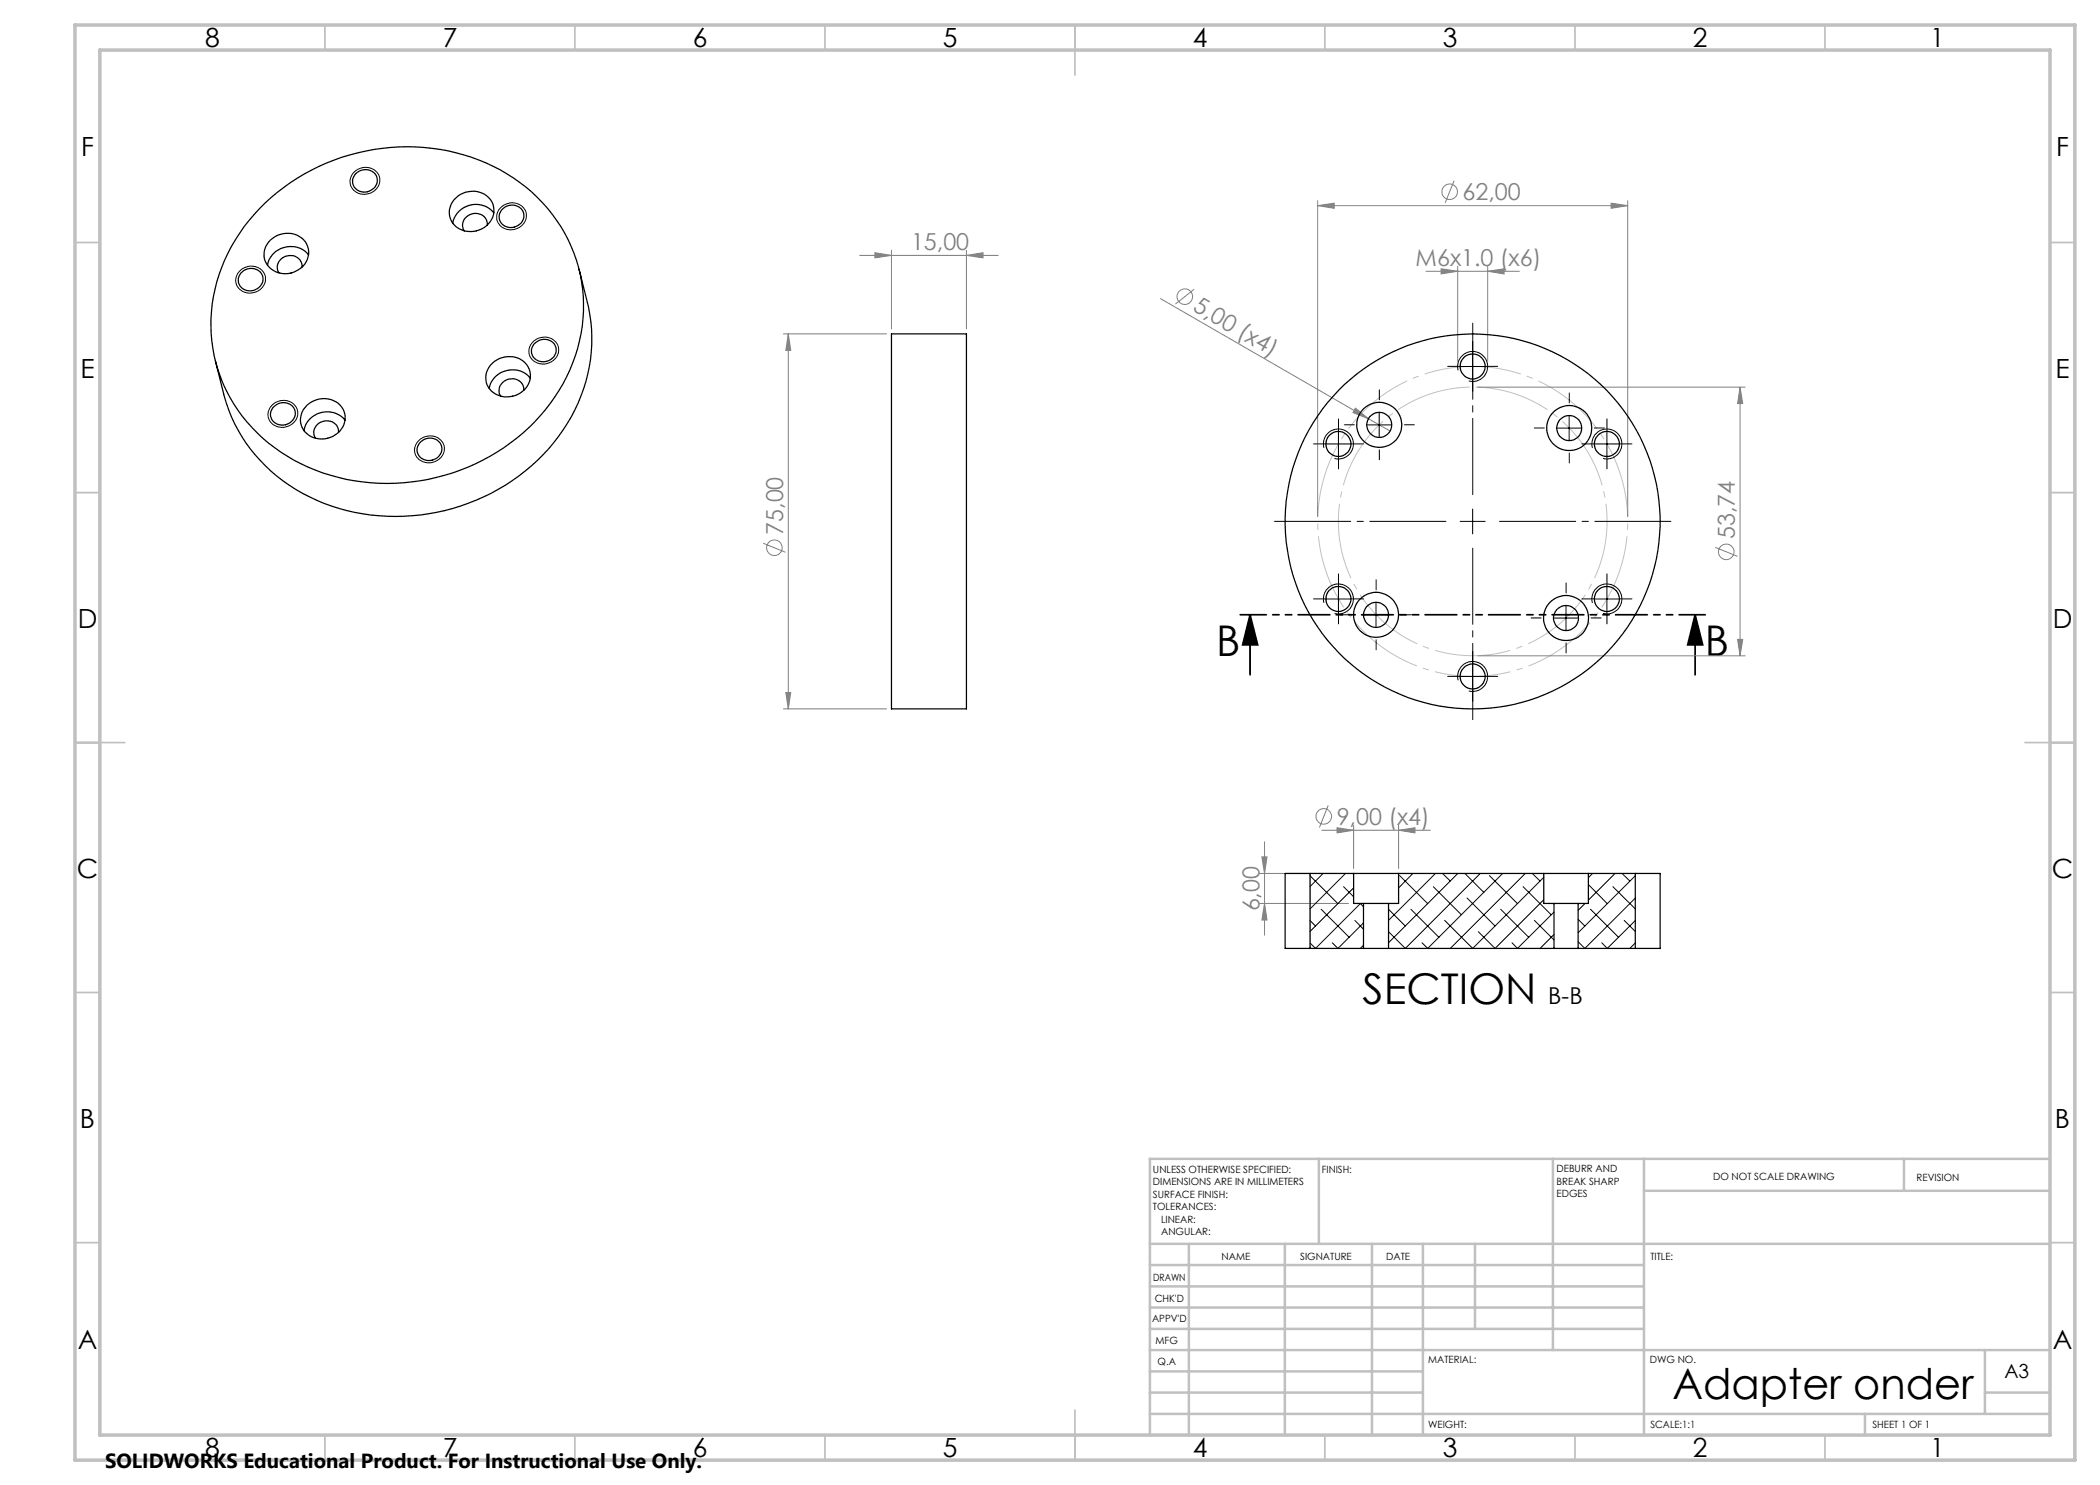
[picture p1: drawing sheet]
<svg xmlns="http://www.w3.org/2000/svg" width="420mm" height="297mm" viewBox="0 0 420 297" stroke-linecap="round" stroke-linejoin="round" font-family="sans-serif">
<g fill="none" stroke="#808080" stroke-width=".2">
<path d="M290.8 36.1l-1.8 4.5M171.9 51.1h27.7M175 50.5l3.3 .6-3.3 .5zM178.3 50.1v15.7M193.3 51.1l3.3-.6v1.1zM193.3 50.1v15.7M232.1 59.7l41.6 24M238.8 57.9l-3.7 2.9M263.5 41.1l3.3-.5v1.1zM263.5 40.1v63.2M263.5 41.1h62M285.2 54.3h18.7"/>
<path d="M288.2 53.8l3.3 .5-3.3 .5zM291.5 53.3v19M297.5 54.3l3.3-.5v1zM297.5 53.3v19M322.2 40.6l3.3 .5-3.3 .6zM325.5 40.1v63.2M156.7 66.8h20.6M157.7 66.8l.5 3.3h-1zM157.7 66.8v75M295.5 77.4h53.5M348 77.4l.5 3.3h-1zM348 77.4v53.8"/>
<path d="M271.1 81.6l2.6 2.1-3.1-1.2zM273.7 83.7l4.3 2.5M152.6 108.7l4.5 1.8M343 109.5l4.5 1.8M157.2 138.5h1l-.5 3.3zM295.5 131.2h53.5M347.5 127.9h1l-.5 3.3zM156.7 141.8h20.6M251.9 174.7h17.8M252.4 171.4h1l-.5 3.3zM252.9 168.3v18.7M264.4 166h21.7"/>
<path d="M265.6 161.1l-1.7 4.4M267.4 165.6l3.3 .4-3.3 .6zM270.7 165.1v8.6M279.7 166l3.3-.4v1zM279.7 165.1v8.6M251.9 180.7h17.8M252.9 180.7l.5 3.3h-1z"/>
<circle cx="289.9" cy="38.4" r="1.56"/>
<circle cx="237" cy="59.3" r="1.56"/>
<circle cx="154.9" cy="109.5" r="1.56"/>
<circle cx="345.3" cy="110.4" r="1.54"/>
<circle cx="264.8" cy="163.3" r="1.55"/>
</g>
<path d="M250 123l1.5 6h-3zM250 123v12M339 123l1.5 6h-3zM339 123v12" fill="none" stroke="#000" stroke-width=".35"/>
<path d="M294.5 77.4a26.9 26.9 0 0 0-23.5 39.9 26.9 26.9 0 0 0 46.3 1.3 26.9 26.9 0 0 0-21.3-41.2h-1.5" fill="none" stroke="#c0c0c0" stroke-width=".2" stroke-dasharray="15.2 1.3 1.3 1.3" stroke-dashoffset="-.6" stroke-linecap="butt"/>
<path d="M294.5 73.3a31 31 0 0 0-27.1 46 31 31 0 0 0 53.4 1.4 31 31 0 0 0-24.6-47.4h-1.7" fill="none" stroke="#c0c0c0" stroke-width=".2" stroke-dasharray="15.2 1.3 1.3 1.3" stroke-dashoffset="5.5" stroke-linecap="butt"/>
<g fill="none" stroke="#000" stroke-width=".2">
<path d="M70.7 34.5a3 3 0 0 1 5.3 1.2 3 3 0 0 1-2.5 3.1 3 3 0 0 1-3.4-1.9 2.64 2.64 0 0 1 .6-2.4zM47.8 54.3a2.96 2.96 0 0 1 3.1-1 2.96 2.96 0 0 1 2.2 2.4 3 3 0 0 1-2.6 2.9 3 3 0 0 1-3.3-2 2.54 2.54 0 0 1 .6-2.3zM100.2 41.5a2.9 2.9 0 0 1 3.2-.8 2.9 2.9 0 0 1 1.9 2.7 3.1 3.1 0 0 1-2.7 2.5 3.1 3.1 0 0 1-3.2-1.7v-.2a2.68 2.68 0 0 1 .8-2.5zM106.6 68.3a2.95 2.95 0 0 1 3.1-.8 2.95 2.95 0 0 1 2 2.3 3 3 0 0 1-2.5 3 3 3 0 0 1-3.4-2 2.68 2.68 0 0 1 .8-2.5zM291.6 74.1a2.99 2.99 0 0 1 2.7-3.8 2.99 2.99 0 0 1 3.2 3.3 2.99 2.99 0 0 1-3.7 2.6M292 73.3h5M294.5 70.8v5M54.3 81.2a2.96 2.96 0 0 1 3.1-1.1 2.96 2.96 0 0 1 2.1 2.4 3 3 0 0 1-2.5 2.9 3 3 0 0 1-3.3-1.9 2.58 2.58 0 0 1 .6-2.3zM83.6 88.3a2.96 2.96 0 0 1 3.1-1.1 2.96 2.96 0 0 1 2.2 2.4 3 3 0 0 1-2.6 2.9 3 3 0 0 1-3.3-1.9 2.58 2.58 0 0 1 .6-2.3zM264.8 89.6a2.99 2.99 0 0 1 2.6-3.8 2.99 2.99 0 0 1 3.3 3.3 2.99 2.99 0 0 1-3.8 2.6M265.2 88.8h5M267.7 86.3v5"/>
<path d="M273.3 85h5M275.8 82.5v5M311.3 85.6h5M313.8 83.1v5M318.5 89.6a2.99 2.99 0 0 1 2.6-3.8 2.99 2.99 0 0 1 3.3 3.3 2.99 2.99 0 0 1-3.8 2.6M318.9 88.8h5M321.4 86.3v5M265.2 119.8h5M267.7 117.3v5M292 104.3h5M294.5 101.8v5M318.9 119.8h5"/>
<path d="M321.4 117.3v5M264.8 120.6a2.99 2.99 0 0 1 2.6-3.8 2.99 2.99 0 0 1 3.3 3.3 2.99 2.99 0 0 1-3.8 2.6M272.7 123h5M275.2 120.5v5M291.6 136.1a2.99 2.99 0 0 1 2.7-3.8 2.99 2.99 0 0 1 3.2 3.2 2.99 2.99 0 0 1-3.7 2.7M292 135.3h5M294.5 132.8v5M310.7 123.6h5M313.2 121.1v5M318.5 120.6a2.99 2.99 0 0 1 2.6-3.8 2.99 2.99 0 0 1 3.3 3.3 2.99 2.99 0 0 1-3.8 2.6"/>
</g>
<path d="M341 123h-93" fill="none" stroke="#000" stroke-width=".35" stroke-dasharray="6.3 1.3 1.3 1.3 1.3 1.3" stroke-dashoffset="1.1"/>
<g fill="none" stroke="#c0c0c0" stroke-width=".35">
<path d="M65 5v5M115 5v5M165 5v5M215 5v10M265 5v5M315 5v5M365 5v5M15 48.5h5M410 48.5h5M15 98.5h5M410 98.5h5M15 148.5h10"/>
<path d="M405 148.5h10M15 198.5h5M410 198.5h5M15 248.5h5M410 248.5h5M65 287v5M115 287v5M165 287v5M215 282v10M265 287v5M315 287v5M365 287v5"/>
</g>
<g fill="none" stroke="#c0c0c0" stroke-width=".5">
<path d="M263.8 231.8v17M310.6 231.8v38.2M328.8 231.8v55.2M328.8 238.2h81.2M380.8 231.8v6.4M410 231.8h-180v55.2M230 248.8h180M230 257.3h98.8M230 253h98.8M237.8 248.8v38.2M257 248.8v38.2M274.4 248.8v38.2"/>
<path d="M284.6 248.8v38.2M295 248.8v17M230 265.8h98.8M230 261.5h98.8M230 278.5h54.6M230 274.3h54.6M230 270h180M397 278.5h13M397 270v12.8M230 282.8h180M373 282.8v4.2"/>
</g>
<path d="M15 5h400v287h-400zM20 10h390v277h-390z" fill="none" stroke="#c0c0c0" stroke-width=".7"/>
<g fill="none" stroke="#000" stroke-width=".2" stroke-dasharray="15.2 1.3 1.3 1.3">
<path d="M275.9 80v-2M292 73.3h-2.5M294.5 70.8v-2.5M294.5 75.8v2.5M297 73.3h2.5M265.2 88.8h-2.5M267.7 86.3v-2.5M267.7 91.3v2.5M270.2 88.8h2.5M270.9 85h-2M275.9 90v2M280.9 85h2"/>
<path d="M308.9 85.6h-2M313.9 80.6v-2M313.9 90.6v2M318.9 85.6h2M318.9 88.8h-2.5M321.4 86.3v-2.5M321.4 91.3v2.5M323.9 88.8h2.5M265.2 119.8h-2.5M267.7 117.3v-2.5M270.2 119.8h2.5M275.2 118v-2"/>
<path d="M313.2 118.6v-2M318.9 119.8h-2.5M321.4 117.3v-2.5M323.9 119.8h2.5M267.7 122.3v2.5M270.2 123h-2M275.2 128v2M280.2 123h2M292 135.3h-2.5M294.5 132.8v-2.5M294.5 137.8v2.5M297 135.3h2.5"/>
<path d="M308.2 123.6h-2M313.2 128.6v2M318.2 123.6h2M321.4 122.3v2.5"/>
</g>
<path d="M294.5 99.3v-35M289.5 104.3h-35M294.5 109.3v35M299.5 104.3h35" fill="none" stroke="#000" stroke-width=".2" stroke-dasharray="15.2 1.3 1.3 1.3" stroke-dashoffset="-.4"/>
<path d="M339 123l1.5 6h-3zM250 123l1.5 6h-3z" fill="#000"/>
<g fill="#808080">
<path d="M271.1 81.6l2.6 2.1-3.1-1.2z"/>
<path d="M263.5 41.1l3.3-.5v1.1zM322.2 40.6l3.3 .5-3.3 .6z"/>
<path d="M347.5 127.9h1l-.5 3.3zM348 77.4l.5 3.3h-1z"/>
<path d="M193.3 51.1l3.3-.6v1.1zM175 50.5l3.3 .6-3.3 .5z"/>
<path d="M288.2 53.8l3.3 .5-3.3 .5zM297.5 54.3l3.3-.5v1z"/>
<path d="M279.7 166l3.3-.4v1zM267.4 165.6l3.3 .4-3.3 .6z"/>
<path d="M252.9 180.7l.5 3.3h-1zM252.4 171.4h1l-.5 3.3z"/>
<path d="M157.7 66.8l.5 3.3h-1zM157.2 138.5h1l-.5 3.3z"/>
</g>
<g fill="none" stroke="#000" stroke-width=".25">
<path d="M71.3 34.6a2.43 2.43 0 0 1 2.7-.5 2.43 2.43 0 0 1 1.5 2.3 2.56 2.56 0 0 1-2.3 2 2.56 2.56 0 0 1-2.6-1.6 2.24 2.24 0 0 1 .7-2.2zM91.2 39.6a4.6 4.6 0 0 1 7.4 1.2 4.5 4.5 0 0 1-5.6 5.4 3.8 3.8 0 0 1-3-2.7 3.8 3.8 0 0 1 1.2-3.9zM48.2 54.6a2.48 2.48 0 0 1 2.5-.9 2.48 2.48 0 0 1 1.9 2 2.53 2.53 0 0 1-2.1 2.4 2.53 2.53 0 0 1-2.8-1.6 2.13 2.13 0 0 1 .5-1.9zM53.1 40.6a41 41 0 0 1 46.9-6.6 30.9 30.9 0 0 1 16.5 31.3 36.3 36.3 0 0 1-19.9 26.7 40.2 40.2 0 0 1-40.4-1.6 30.7 30.7 0 0 1-9.9-41.1l.8-1.4a36.9 36.9 0 0 1 6-7.3zM54.1 48a4.6 4.6 0 0 1 7.4 1.3 4.3 4.3 0 0 1-3.9 5.4 3.9 3.9 0 0 1-4-1.5 3.9 3.9 0 0 1-.2-4.3zM60.4 53.4a2.42 2.42 0 0 0-1.7-2.3 2.42 2.42 0 0 0-2.7 1 2.02 2.02 0 0 0-.2 2.5M61.7 51a4.7 4.7 0 0 0-4.8-1.5 4.7 4.7 0 0 0-3.4 3.6M97.5 45a2.48 2.48 0 0 0-2.2-2.3 2.48 2.48 0 0 0-2.7 1.6 1.92 1.92 0 0 0 .3 1.9M98.8 42.6a4.7 4.7 0 0 0-4.8-1.6 4.7 4.7 0 0 0-3.4 3.6M100.3 42a2.48 2.48 0 0 1 2.6-1 2.48 2.48 0 0 1 1.9 2.1 2.53 2.53 0 0 1-2.2 2.4 2.53 2.53 0 0 1-2.7-1.7 2.13 2.13 0 0 1 .4-1.8zM115.8 53.9l1.7 6.6a32.3 32.3 0 0 1-7.8 29.3 41 41 0 0 1-49.2 8.9 31.5 31.5 0 0 1-15.8-19.9l-1.6-6.6M98.5 72.7a4.5 4.5 0 0 1 7.5 1.7 4.5 4.5 0 0 1-5.1 5 3.8 3.8 0 0 1-3.5-2.6 3.8 3.8 0 0 1 1.1-4.1z"/>
<path d="M104.7 78.1a2.42 2.42 0 0 0-1.7-2.3 2.42 2.42 0 0 0-2.7 .9 2.09 2.09 0 0 0-.1 2.5M106 75.6a4.7 4.7 0 0 0-4.7-1.5 4.7 4.7 0 0 0-3.4 3.6M106.8 68.8a2.48 2.48 0 0 1 2.6-.9 2.48 2.48 0 0 1 1.8 2 2.53 2.53 0 0 1-2.1 2.4 2.53 2.53 0 0 1-2.8-1.6 2.13 2.13 0 0 1 .5-1.9zM178.3 66.8h15v75h-15zM54.6 81.5a2.48 2.48 0 0 1 2.6-.9 2.48 2.48 0 0 1 1.9 2 2.51 2.51 0 0 1-2.4 2.4 2.51 2.51 0 0 1-2.6-2l.1-.8zM61.4 81.1a4.7 4.7 0 0 1 7.2 .7 4.1 4.1 0 0 1-3.1 5.9 4 4 0 0 1-4.2-1 4 4 0 0 1-.9-4.3zM67.7 86.5a2.41 2.41 0 0 0-1.5-2.2 2.41 2.41 0 0 0-2.6 .5 2.12 2.12 0 0 0-.5 2.8M69 84a4.7 4.7 0 0 0-4.8-1.5 4.7 4.7 0 0 0-3.4 3.6M83.9 88.6a2.48 2.48 0 0 1 2.6-1 2.48 2.48 0 0 1 1.9 2.1 2.51 2.51 0 0 1-2.3 2.4 2.51 2.51 0 0 1-2.7-2l.1-.8zM262 174.7h-5v15h5M262 174.7v15M262 174.7h8.7"/>
<path d="M270.7 174.7h9M270.7 174.7v6h2M279.7 174.7h29.1M279.7 174.7v6h-2M308.8 174.7h8.9M308.8 174.7v6h2M317.7 174.7h9.4M317.7 174.7v6h-2.1M327.1 174.7h4.9v15h-4.9M327.1 174.7v15M262 189.7h10.7M272.7 189.7h5"/>
<path d="M272.7 180.7h5M272.7 180.7v9M277.7 180.7v9M277.7 189.7h33.1M310.8 189.7h4.8M310.8 180.7h4.8M310.8 180.7v9M315.6 180.7v9M315.6 189.7h11.5"/>
<circle cx="294.5" cy="73.3" r="2.5"/>
<circle cx="267.7" cy="88.8" r="2.51"/>
<circle cx="275.8" cy="85" r="4.5"/>
<circle cx="275.9" cy="85" r="2.5"/>
<circle cx="313.8" cy="85.6" r="4.5"/>
<circle cx="313.8" cy="85.6" r="2.5"/>
<circle cx="321.4" cy="88.8" r="2.51"/>
<circle cx="267.7" cy="119.8" r="2.5"/>
<circle cx="294.5" cy="104.3" r="37.5"/>
<circle cx="321.4" cy="119.8" r="2.5"/>
<circle cx="275.2" cy="123" r="4.5"/>
<circle cx="275.2" cy="123" r="2.5"/>
<circle cx="294.5" cy="135.3" r="2.51"/>
<circle cx="313.2" cy="123.6" r="4.5"/>
<circle cx="313.2" cy="123.6" r="2.5"/>
</g>
<g fill="none" stroke="#000" stroke-width=".2">
<path d="M262 175.2l5.6 5.5M264.6 174.7l-2.6 2.6M268.7 177.3l2 2M269.1 174.7l-7.1 7.1M270.5 174.7l.2 .2M270.7 177.6l-8.7 8.7M279.9 175.1l5.6 5.6M282.6 174.7l-2.9 2.9M286.7 177.3l5.6 5.6M287.1 174.7l-9.4 9.4M288.5 174.7l1.6 1.5M291.6 174.7l-13.9 13.9"/>
<path d="M293 174.7l3.8 3.8M293.4 179.6l5.6 5.6M296.1 174.7l-15 15-3.4-3.4M297.9 175.1l5.6 5.6M300.5 174.7l-15 15-1.1-1.1M304.6 177.3l5.6 5.6M305 174.7l-14.9 15M306.5 174.7l1.5 1.5M308.8 175.5l-14.3 14.2-5.6-5.6M308.8 179.9l-9.8 9.8-3.3-3.4M317.7 176.9l3.8 3.8M318.5 174.7l-.8 .8"/>
<path d="M322.6 177.3l4.5 4.5M323 174.7l-5.3 5.3M324.4 174.7l1.6 1.5M327.1 175.2l-11.5 11.3M327.1 179.6l-10.1 10.1-1.4-1.4M262 184.1l1.1 1.1M264.2 181.9l5.6 5.6M271 184.1l1.7 1.7M272.1 180.7l.6 .7M272.1 180.7l-9 9-1.1-1.1M272.7 184.6l-5.1 5.1-1.1-1.1M272.7 189.1l-.6 .6"/>
<path d="M277.7 181.9l3.4 3.3M282.2 181.9l5.6 5.6M300.1 181.9l5.7 5.6M306.9 184.1l3.9 3.9M310.8 186.9l-2.8 2.8M310.8 182.4l-7.3 7.3-1.1-1.1M315.6 183.9l1.4 1.3M317 180.7l-1.4 1.4M318.1 181.9l5.6 5.6M324.8 184.1l2.3 2.2M327.1 184.1l-5.6 5.6-1.1-1.1M327.1 188.6l-1.1 1.1"/>
</g>
<g font-size="8.5">
<text x="243.2" y="131.2">B</text>
<text x="341" y="131.2">B</text>
<text x="272.5" y="200.7">SECTION</text>
<text x="334.5" y="279.7">Adapter onder</text>
</g>
<g font-size="5.3">
<text x="41" y="9.5">8</text>
<text x="88.5" y="9.5">7</text>
<text x="138.5" y="9.5">6</text>
<text x="188.5" y="9.5">5</text>
<text x="238.5" y="9.5">4</text>
<text x="288.5" y="9.5">3</text>
<text x="338.5" y="9.5">2</text>
<text x="386" y="9.5">1</text>
<text x="16.2" y="31.3">F</text>
<text x="411.2" y="31.3">F</text>
<text x="16.1" y="75.5">E</text>
<text x="411.1" y="75.5">E</text>
<text x="15.5" y="125.5">D</text>
<text x="410.5" y="125.5">D</text>
<text x="15.4" y="175.5">C</text>
<text x="410.4" y="175.5">C</text>
<text x="16" y="225.5">B</text>
<text x="411" y="225.5">B</text>
<text x="15.5" y="269.8">A</text>
<text x="410.5" y="269.8">A</text>
<text x="41" y="291.5">8</text>
<text x="88.5" y="291.5">7</text>
<text x="138.5" y="291.5">6</text>
<text x="188.5" y="291.5">5</text>
<text x="238.5" y="291.5">4</text>
<text x="288.5" y="291.5">3</text>
<text x="338.5" y="291.5">2</text>
<text x="386" y="291.5">1</text>
</g>
<g font-size="4.7" fill="#808080">
<text x="292.5" y="40.1">62,00</text>
<text x="182.2" y="50">15,00</text>
<text x="283.1" y="53.2">M6x1.0 (x6)</text>
<text x="238.3" y="62.1" transform="rotate(30 238.3 62.1)">5,00 (x4)</text>
<text x="156.6" y="107" transform="rotate(-90 156.6 107)">75,00</text>
<text x="347" y="107.8" transform="rotate(-90 347 107.8)">53,74</text>
<text x="267.3" y="165">9,00 (x4)</text>
<text x="251.9" y="182.3" transform="rotate(-90 251.9 182.3)">6,00</text>
</g>
<text font-size="4.7" x="309.7" y="200.7">B-B</text>
<text font-size="4.1" x="21" y="293.7">SOLIDWORKS Educational Product. For Instructional Use Only.</text>
<text font-size="3.9" x="400.9" y="275.5">A3</text>
<g font-size="2">
<text x="230.6" y="234.6">UNLESS OTHERWISE SPECIFIED:</text>
<text x="230.6" y="237.1">DIMENSIONS ARE IN MILLIMETERS</text>
<text x="230.6" y="239.6">SURFACE FINISH:</text>
<text x="264.4" y="234.6">FINISH:</text>
<text x="311.3" y="234.5">DEBURR AND</text>
<text x="311.3" y="237">BREAK SHARP</text>
<text x="311.3" y="239.5">EDGES</text>
<text x="342.6" y="236">DO NOT SCALE DRAWING</text>
<text x="383.3" y="236.2">REVISION</text>
<text x="230.6" y="242.1">TOLERANCES:</text>
<text x="232.2" y="244.6">LINEAR:</text>
<text x="232.2" y="247.1">ANGULAR:</text>
<text x="244.3" y="252">NAME</text>
<text x="260" y="251.9">SIGNATURE</text>
<text x="277.2" y="251.9">DATE</text>
<text x="330.1" y="251.9">TITLE:</text>
<text x="230.6" y="256.1">DRAWN</text>
<text x="230.9" y="260.3">CHK'D</text>
<text x="230.4" y="264.4">APPV'D</text>
<text x="231.1" y="268.8">MFG</text>
<text x="231.5" y="273">Q.A</text>
<text x="285.6" y="272.5">MATERIAL:</text>
<text x="330" y="272.5">DWG NO.</text>
<text x="285.6" y="285.5">WEIGHT:</text>
<text x="330.1" y="285.6">SCALE:1:1</text>
<text x="374.5" y="285.6">SHEET 1 OF 1</text>
</g>
</svg>
